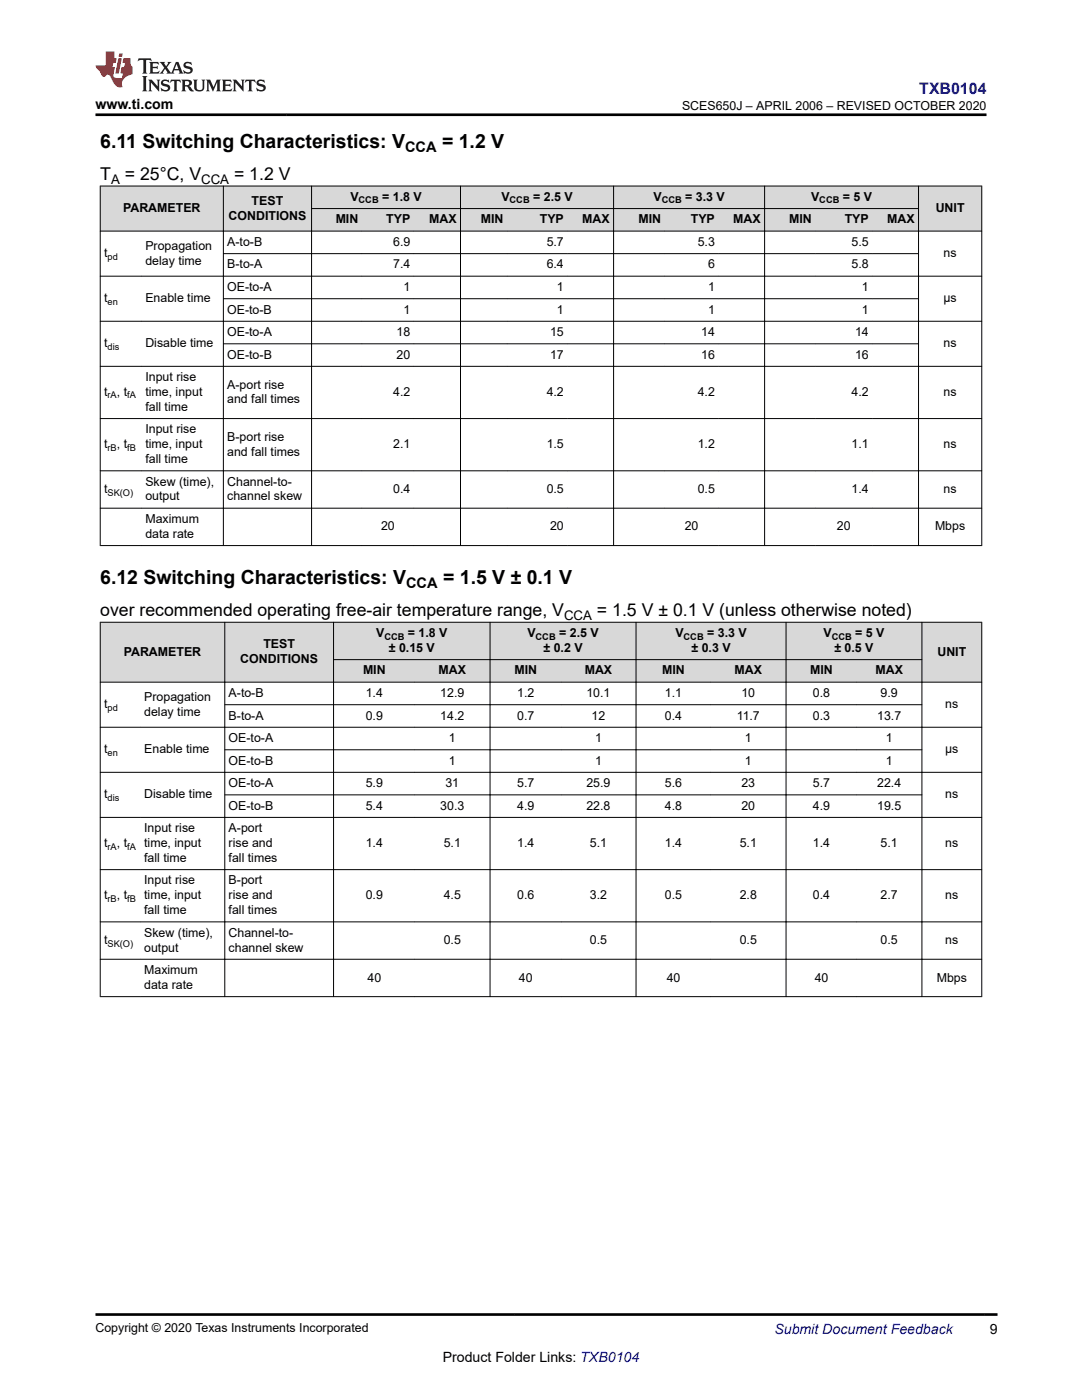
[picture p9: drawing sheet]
<svg xmlns="http://www.w3.org/2000/svg" width="216mm" height="279mm" viewBox="0 0 216 279" stroke-linecap="round" stroke-linejoin="round" font-family="sans-serif">
<g fill="#d8d8d8">
<path d="M20 37.1h175.9v4.5h-175.9z" fill-rule="evenodd"/>
<path d="M20 41.6h175.9v4.5h-175.9z" fill-rule="evenodd"/>
<path d="M20.1 37.2h24.4v8.9h-24.4z" fill-rule="evenodd"/>
<path d="M44.6 37.2h17.5v8.9h-17.5z" fill-rule="evenodd"/>
<path d="M62.2 37.2h29.6v4.4h-29.6z" fill-rule="evenodd"/>
<path d="M91.9 37.2h30.5v4.4h-30.5z" fill-rule="evenodd"/>
<path d="M122.5 37.2h30v4.4h-30z" fill-rule="evenodd"/>
<path d="M152.6 37.2h30.6v4.4h-30.6z" fill-rule="evenodd"/>
<path d="M183.3 37.2h12.5v8.9h-12.5z" fill-rule="evenodd"/>
<path d="M62.2 41.7h10v4.4h-10z" fill-rule="evenodd"/>
<path d="M72.2 41.7h10.4v4.4h-10.4z" fill-rule="evenodd"/>
<path d="M82.6 41.7h9.2v4.4h-9.2z" fill-rule="evenodd"/>
<path d="M91.9 41.7h9.3v4.4h-9.3z" fill-rule="evenodd"/>
<path d="M101.2 41.7h12v4.4h-12z" fill-rule="evenodd"/>
<path d="M113.2 41.7h9.2v4.4h-9.2z" fill-rule="evenodd"/>
<path d="M122.5 41.7h10.1v4.4h-10.1z" fill-rule="evenodd"/>
<path d="M132.6 41.7h10.8v4.4h-10.8z" fill-rule="evenodd"/>
<path d="M143.4 41.7h9.1v4.4h-9.1z" fill-rule="evenodd"/>
<path d="M152.6 41.7h10.1v4.4h-10.1z" fill-rule="evenodd"/>
<path d="M162.7 41.7h11.4v4.4h-11.4z" fill-rule="evenodd"/>
<path d="M174.1 41.7h9.1v4.4h-9.1z" fill-rule="evenodd"/>
</g>
<g fill="none" stroke="#000" stroke-width=".2">
<path d="M19.9 37.1h176.1M20 37.1v71.8M44.6 37.1v71.8M62.2 37.1v71.8M91.9 37.1v71.8M122.4 37.1v71.8M152.6 37.1v71.8M183.3 37.1v71.8M195.9 37.1v71.8M19.9 46.1h176.1M19.9 55.1h176.1M44.5 50.6h138.8"/>
<path d="M44.5 59.6h138.8M62.1 41.6h121.2M19.9 64.1h176.1M19.9 73.1h176.1M44.5 68.6h138.8M19.9 83.5h176.1M19.9 94h176.1M19.9 101.4h176.1M19.9 108.9h176.1"/>
</g>
<g fill="#d8d8d8">
<path d="M20 124.2h175.9v7.4h-175.9z" fill-rule="evenodd"/>
<path d="M20 131.6h175.9v4.5h-175.9z" fill-rule="evenodd"/>
<path d="M20.1 124.2h24.7v11.9h-24.7z" fill-rule="evenodd"/>
<path d="M44.9 124.2h21.6v11.9h-21.6z" fill-rule="evenodd"/>
<path d="M66.6 124.2h31.1v7.4h-31.1z" fill-rule="evenodd"/>
<path d="M97.8 124.2h29v7.4h-29z" fill-rule="evenodd"/>
<path d="M127 124.2h29.8v7.4h-29.8z" fill-rule="evenodd"/>
<path d="M156.9 124.2h27v7.4h-27z" fill-rule="evenodd"/>
<path d="M184 124.2h11.8v11.9h-11.8z" fill-rule="evenodd"/>
<path d="M66.6 131.7h16.2v4.4h-16.2z" fill-rule="evenodd"/>
<path d="M82.8 131.7h14.9v4.4h-14.9z" fill-rule="evenodd"/>
<path d="M97.8 131.7h14.2v4.4h-14.2z" fill-rule="evenodd"/>
<path d="M112 131.7h14.8v4.4h-14.8z" fill-rule="evenodd"/>
<path d="M127 131.7h14.8v4.4h-14.8z" fill-rule="evenodd"/>
<path d="M141.8 131.7h15v4.4h-15z" fill-rule="evenodd"/>
<path d="M156.9 131.7h14.1v4.4h-14.1z" fill-rule="evenodd"/>
<path d="M171 131.7h12.9v4.4h-12.9z" fill-rule="evenodd"/>
</g>
<g fill="none" stroke="#000" stroke-width=".2">
<path d="M19.9 124.2h176.1M19.9 136.1h176.1M20 124.1v74.9M44.9 124.1v74.9M66.5 131.6h117.5M66.6 124.1v74.9M97.8 124.1v74.9M126.9 124.1v74.9M156.8 124.1v74.9M184 124.1v74.9M195.9 124.1v74.9M19.9 145.1h176.1"/>
<path d="M19.9 154.1h176.1M44.8 140.6h139.2M44.8 149.6h139.2M44.8 158.6h139.2M19.9 163.1h176.1M19.9 173.6h176.1M19.9 184h176.1M19.9 191.4h176.1M19.9 198.9h176.1"/>
</g>
<path d="M27.7 11.6l-.2 .6 .5-.2h.6v.1v2.2l-.2 .4h1l-.2-.4v-2.2v-.1h.5l.5 .2-.1-.6zM29.8 12.4l.2 .3v1.6l-.2 .4h1.9l.1-.6a1.08 1.08 0 0 1-1.3 .2v-.7h.6l.4 .2v-.7l-.4 .2h-.6v-.5l.2-.2a1 1 0 0 1 1 .3l-.1-.5zM31.8 12.4l1 1.1-1 1.2h.9l-.2-.2 .4-.8 .5 .8-.2 .2h1.6l-.2-.2 .1-.5h1l.1 .5-.1 .2h.9l-.2-.4-.8-1.9h-.5l-1 2.1-.8-1.1 .9-1h-.8l.2 .2-.5 .6-.3-.6 .1-.2zM35.2 12.8l.4 1h-.8zM36.8 12.5a.65 .65 0 0 0-.2 .7 .65 .65 0 0 0 .6 .5l.7 .1 .1 .3a.79 .79 0 0 1-.7 .4 .79 .79 0 0 1-.7-.5l.1 .7 .2-.1a.93 .93 0 0 0 1.1 0 .93 .93 0 0 0 .4-.9 1.46 1.46 0 0 0-1.2-.6l-.1-.3a1.09 1.09 0 0 1 1.2 .2l-.2-.6-.1 .1-.6-.2zM28.4 15.2l.2 .4v2.2l-.2 .4h1l-.2-.4v-2.2l.2-.4zM29.6 15.9l.2 .4v1.5l-.2 .4h.8l-.3-.4v-1.3l1.7 1.8v-2l.2-.4h-.8l.2 .2 .1 1.1-1.2-1.3zM32.3 16a.65 .65 0 0 0-.2 .8 .65 .65 0 0 0 .7 .4l.6 .2 .1 .2a.79 .79 0 0 1-.7 .4 .79 .79 0 0 1-.7-.5l.1 .7 .2-.1a.93 .93 0 0 0 1.1 .1 .93 .93 0 0 0 .4-1 1.46 1.46 0 0 0-1.2-.5l-.1-.4a1.09 1.09 0 0 1 1.2 .2l-.2-.6-.1 .1-.6-.1zM34.1 15.9l-.1 .6a.63 .63 0 0 1 .7-.3l.1 1.6-.3 .4h1l-.2-.4v-1.6a.66 .66 0 0 1 .8 .3l-.1-.6zM36.2 15.9l.2 .4v1.5l-.2 .4h.9l-.2-.2v-.7h.5l.1 .2a.79 .79 0 0 0 1.2 .6l-1-.9a.61 .61 0 0 0 .6-.6 .61 .61 0 0 0-.5-.7zM36.9 16.2h.2a.47 .47 0 0 1 .5 .1 .47 .47 0 0 1 .1 .5l-.2 .1-.6 .1zM38.5 15.9l.2 .2a2.27 2.27 0 0 0 .4 2 1.04 1.04 0 0 0 1.7-.7v-1.3l.2-.2h-.8l.2 .4v1.1a.6 .6 0 0 1-.6 .6 .6 .6 0 0 1-.6-.6v-1.1l.3-.4zM41.1 15.9l.2 .4v1.5l-.2 .4h.7l-.2-.4v-1.4l.9 1.9 .8-1.9v1.4l-.2 .4h1l-.3-.4v-1.5l.3-.4h-.8l-.7 1.5-.7-1.5zM44.3 15.9l.2 .4v1.5l-.2 .4h1.9l.1-.6a1.09 1.09 0 0 1-1.3 .2v-.7h.6l.4 .2v-.6l-.4 .2h-.6v-.6l.2-.1a1.01 1.01 0 0 1 1 .3l-.1-.6zM46.4 15.9l.3 .4v1.5l-.3 .4h.8l-.2-.4v-1.3l1.6 1.8v-2l.2-.4h-.7l.2 .2v1.1l-1.2-1.3zM49 15.9l-.1 .6a.63 .63 0 0 1 .8-.3v1.6l-.3 .4h1l-.2-.4v-1.6a.66 .66 0 0 1 .8 .3l-.1-.6zM51.4 16a.65 .65 0 0 0-.2 .8 .65 .65 0 0 0 .6 .4l.6 .2 .2 .2a.79 .79 0 0 1-.8 .4 .79 .79 0 0 1-.6-.5l.1 .7 .2-.1a.93 .93 0 0 0 1 .1 .93 .93 0 0 0 .5-1 1.46 1.46 0 0 0-1.3-.5l-.1-.4a1.09 1.09 0 0 1 1.3 .2l-.2-.6-.2 .1-.5-.1z" fill="#231f20"/>
<path d="M21.1 10.3v2.7h-2v.4l.9 1a.95 .95 0 0 0 .9 .9 .59 .59 0 0 1 .6-.4 .59 .59 0 0 1 .5 .3l.4 .8a1.59 1.59 0 0 0 2.1 1.4 1.61 1.61 0 0 1 1-2.3l1-.3-.1-1.5a1.59 1.59 0 0 1-.4-1.7h-1.4l-.2 .9h.5l-.1 .9h-.5l-.2 .9v.3l.4 .1-.2 .9h-.6a.73 .73 0 0 1-1.1-.7l.3-1.5h-.5l.2-.9h.5l.2-.9h-.5v-1.3zM23.6 11.6l-.6 3.1h.7l.6-3.1zM23.8 10.7l-.1 .6h.7l.1-.6z" fill="#ed1c24"/>
<path d="M19.1 22.9h177.8M19.1 262.3h180" fill="none" stroke="#000" stroke-width=".53"/>
<g font-size="3.9">
<text x="20" y="29.5">6.11 Switching Characteristics: V</text>
<text x="88.2" y="29.5">= 1.2 V</text>
<text x="20" y="116.6">6.12 Switching Characteristics: V</text>
<text x="88.4" y="116.6">= 1.5 V ± 0.1 V</text>
</g>
<g font-size="3.5">
<text x="20" y="36">T</text>
<text x="24.9" y="36">= 25°C, V</text>
<text x="46.7" y="36">= 1.2 V</text>
<text x="20" y="123">over recommended operating free-air temperature range, V</text>
<text x="119.1" y="123">= 1.5 V ± 0.1 V (unless otherwise noted)</text>
</g>
<text font-size="3.2" fill="#00f" x="183.4" y="18.7">TXB0104</text>
<g font-size="2.9">
<text x="80.8" y="30.3">CCA</text>
<text x="81" y="117.3">CCA</text>
</g>
<g font-size="2.8">
<text x="19.1" y="21.8">www.ti.com</text>
<text x="197.5" y="266.1">9</text>
<text x="88.3" y="271.7">Product Folder Links: TXB0104</text>
</g>
<text font-size="2.8" fill="#00f" x="154.5" y="266.2">Submit Document Feedback</text>
<g font-size="2.6">
<text x="22.2" y="36.7">A</text>
<text x="40.1" y="36.7">CCA</text>
<text x="112.6" y="123.7">CCA</text>
</g>
<g font-size="2.5">
<text x="136.1" y="21.9">SCES650J – APRIL 2006 – REVISED OCTOBER 2020</text>
<text x="50.2" y="40.9">TEST</text>
<text x="69.9" y="40.1">V</text>
<text x="76.3" y="40.1">= 1.8 V</text>
<text x="100" y="40.1">V</text>
<text x="106.4" y="40.1">= 2.5 V</text>
<text x="130.4" y="40.1">V</text>
<text x="136.7" y="40.1">= 3.3 V</text>
<text x="161.8" y="40.1">V</text>
<text x="168.2" y="40.1">= 5 V</text>
<text x="24.6" y="42.3">PARAMETER</text>
<text x="45.6" y="43.8">CONDITIONS</text>
<text x="67" y="44.6">MIN</text>
<text x="77.1" y="44.6">TYP</text>
<text x="85.6" y="44.6">MAX</text>
<text x="96" y="44.6">MIN</text>
<text x="107.7" y="44.6">TYP</text>
<text x="116.2" y="44.6">MAX</text>
<text x="127.4" y="44.6">MIN</text>
<text x="137.8" y="44.6">TYP</text>
<text x="146.3" y="44.6">MAX</text>
<text x="157.5" y="44.6">MIN</text>
<text x="168.6" y="44.6">TYP</text>
<text x="177" y="44.6">MAX</text>
<text x="186.7" y="42.3">UNIT</text>
<text x="20.8" y="51.3">t</text>
<text x="29" y="49.9">Propagation</text>
<text x="29" y="52.8">delay time</text>
<text x="45.3" y="49.1">A-to-B</text>
<text x="45.3" y="53.6">B-to-A</text>
<text x="78.5" y="49.1">6.9</text>
<text x="78.5" y="53.6">7.4</text>
<text x="109.1" y="49.1">5.7</text>
<text x="109.1" y="53.6">6.4</text>
<text x="139.2" y="49.1">5.3</text>
<text x="141.3" y="53.6">6</text>
<text x="169.9" y="49.1">5.5</text>
<text x="169.9" y="53.6">5.8</text>
<text x="188.3" y="51.3">ns</text>
<text x="45.3" y="58.1">OE-to-A</text>
<text x="80.5" y="58.1">1</text>
<text x="111.1" y="58.1">1</text>
<text x="141.3" y="58.1">1</text>
<text x="172" y="58.1">1</text>
<text x="20.8" y="60.3">t</text>
<text x="29" y="60.3">Enable time</text>
<text x="45.3" y="62.6">OE-to-B</text>
<text x="80.5" y="62.6">1</text>
<text x="111.1" y="62.6">1</text>
<text x="141.3" y="62.6">1</text>
<text x="172" y="62.6">1</text>
<text x="188.3" y="60.3">µs</text>
<text x="20.8" y="69.3">t</text>
<text x="29" y="69.3">Disable time</text>
<text x="45.3" y="71.6">OE-to-B</text>
<text x="45.3" y="67.1">OE-to-A</text>
<text x="79.1" y="71.6">20</text>
<text x="79.1" y="67.1">18</text>
<text x="109.8" y="67.1">15</text>
<text x="109.8" y="71.6">17</text>
<text x="139.9" y="67.1">14</text>
<text x="139.9" y="71.6">16</text>
<text x="170.6" y="67.1">14</text>
<text x="170.6" y="71.6">16</text>
<text x="188.3" y="69.3">ns</text>
<text x="29" y="76.1">Input rise</text>
<text x="45.3" y="77.6">A-port rise</text>
<text x="20.8" y="79">t</text>
<text x="23.3" y="79">, t</text>
<text x="29" y="79">time, input</text>
<text x="29" y="82">fall time</text>
<text x="45.3" y="80.5">and fall times</text>
<text x="78.5" y="79">4.2</text>
<text x="109.1" y="79">4.2</text>
<text x="139.2" y="79">4.2</text>
<text x="169.9" y="79">4.2</text>
<text x="188.3" y="79">ns</text>
<text x="20.8" y="89.5">t</text>
<text x="23.3" y="89.5">, t</text>
<text x="29" y="86.5">Input rise</text>
<text x="29" y="89.5">time, input</text>
<text x="45.3" y="88">B-port rise</text>
<text x="78.5" y="89.5">2.1</text>
<text x="109.1" y="89.5">1.5</text>
<text x="139.2" y="89.5">1.2</text>
<text x="169.9" y="89.5">1.1</text>
<text x="188.3" y="89.5">ns</text>
<text x="29" y="92.4">fall time</text>
<text x="45.3" y="90.9">and fall times</text>
<text x="20.8" y="98.4">t</text>
<text x="29" y="96.9">Skew (time),</text>
<text x="29" y="99.9">output</text>
<text x="45.3" y="96.9">Channel-to-</text>
<text x="45.3" y="99.9">channel skew</text>
<text x="78.5" y="98.4">0.4</text>
<text x="109.1" y="98.4">0.5</text>
<text x="139.2" y="98.4">0.5</text>
<text x="169.9" y="98.4">1.4</text>
<text x="188.3" y="98.4">ns</text>
<text x="29" y="104.4">Maximum</text>
<text x="29" y="107.3">data rate</text>
<text x="76" y="105.9">20</text>
<text x="109.8" y="105.9">20</text>
<text x="136.6" y="105.9">20</text>
<text x="167" y="105.9">20</text>
<text x="186.6" y="105.9">Mbps</text>
<text x="24.7" y="130.9">PARAMETER</text>
<text x="52.5" y="129.4">TEST</text>
<text x="75" y="127.1">V</text>
<text x="77.6" y="130.1">± 0.15 V</text>
<text x="81.4" y="127.1">= 1.8 V</text>
<text x="105.2" y="127.1">V</text>
<text x="108.4" y="130.1">± 0.2 V</text>
<text x="111.6" y="127.1">= 2.5 V</text>
<text x="134.8" y="127.1">V</text>
<text x="138" y="130.1">± 0.3 V</text>
<text x="141.1" y="127.1">= 3.3 V</text>
<text x="164.3" y="127.1">V</text>
<text x="166.5" y="130.1">± 0.5 V</text>
<text x="170.7" y="127.1">= 5 V</text>
<text x="187" y="130.9">UNIT</text>
<text x="48" y="132.4">CONDITIONS</text>
<text x="72.4" y="134.6">MIN</text>
<text x="87.5" y="134.6">MAX</text>
<text x="102.7" y="134.6">MIN</text>
<text x="116.7" y="134.6">MAX</text>
<text x="132.1" y="134.6">MIN</text>
<text x="146.6" y="134.6">MAX</text>
<text x="161.7" y="134.6">MIN</text>
<text x="174.7" y="134.6">MAX</text>
<text x="20.8" y="141.4">t</text>
<text x="28.8" y="139.9">Propagation</text>
<text x="28.8" y="142.8">delay time</text>
<text x="45.6" y="139.1">A-to-B</text>
<text x="45.6" y="143.6">B-to-A</text>
<text x="73" y="139.1">1.4</text>
<text x="73" y="143.6">0.9</text>
<text x="87.8" y="139.1">12.9</text>
<text x="87.8" y="143.6">14.2</text>
<text x="103.2" y="139.1">1.2</text>
<text x="103.2" y="143.6">0.7</text>
<text x="117" y="139.1">10.1</text>
<text x="118" y="143.6">12</text>
<text x="132.7" y="139.1">1.1</text>
<text x="132.7" y="143.6">0.4</text>
<text x="147" y="143.6">11.7</text>
<text x="147.9" y="139.1">10</text>
<text x="162.2" y="139.1">0.8</text>
<text x="162.2" y="143.6">0.3</text>
<text x="175" y="143.6">13.7</text>
<text x="175.7" y="139.1">9.9</text>
<text x="188.6" y="141.4">ns</text>
<text x="45.6" y="148.1">OE-to-A</text>
<text x="89.6" y="148.1">1</text>
<text x="118.7" y="148.1">1</text>
<text x="148.6" y="148.1">1</text>
<text x="176.7" y="148.1">1</text>
<text x="20.8" y="150.3">t</text>
<text x="28.8" y="150.3">Enable time</text>
<text x="45.6" y="152.6">OE-to-B</text>
<text x="89.6" y="152.6">1</text>
<text x="118.7" y="152.6">1</text>
<text x="148.6" y="152.6">1</text>
<text x="176.7" y="152.6">1</text>
<text x="188.6" y="150.3">µs</text>
<text x="20.8" y="159.3">t</text>
<text x="28.8" y="159.3">Disable time</text>
<text x="45.6" y="157.1">OE-to-A</text>
<text x="45.6" y="161.6">OE-to-B</text>
<text x="73" y="157.1">5.9</text>
<text x="73" y="161.6">5.4</text>
<text x="87.8" y="161.6">30.3</text>
<text x="88.9" y="157.1">31</text>
<text x="103.2" y="157.1">5.7</text>
<text x="103.2" y="161.6">4.9</text>
<text x="117" y="157.1">25.9</text>
<text x="117" y="161.6">22.8</text>
<text x="132.7" y="157.1">5.6</text>
<text x="132.7" y="161.6">4.8</text>
<text x="147.9" y="157.1">23</text>
<text x="147.9" y="161.6">20</text>
<text x="162.2" y="157.1">5.7</text>
<text x="162.2" y="161.6">4.9</text>
<text x="175" y="157.1">22.4</text>
<text x="175" y="161.6">19.5</text>
<text x="188.6" y="159.3">ns</text>
<text x="28.8" y="166.1">Input rise</text>
<text x="45.6" y="166.1">A-port</text>
<text x="20.8" y="169.1">t</text>
<text x="23.3" y="169.1">, t</text>
<text x="28.8" y="169.1">time, input</text>
<text x="28.8" y="172">fall time</text>
<text x="45.6" y="169.1">rise and</text>
<text x="45.6" y="172">fall times</text>
<text x="73" y="169.1">1.4</text>
<text x="88.5" y="169.1">5.1</text>
<text x="103.2" y="169.1">1.4</text>
<text x="117.7" y="169.1">5.1</text>
<text x="132.7" y="169.1">1.4</text>
<text x="147.6" y="169.1">5.1</text>
<text x="162.2" y="169.1">1.4</text>
<text x="175.7" y="169.1">5.1</text>
<text x="188.6" y="169.1">ns</text>
<text x="20.8" y="179.5">t</text>
<text x="23.3" y="179.5">, t</text>
<text x="28.8" y="176.5">Input rise</text>
<text x="28.8" y="179.5">time, input</text>
<text x="45.6" y="176.5">B-port</text>
<text x="45.6" y="179.5">rise and</text>
<text x="73" y="179.5">0.9</text>
<text x="88.5" y="179.5">4.5</text>
<text x="103.2" y="179.5">0.6</text>
<text x="117.7" y="179.5">3.2</text>
<text x="132.7" y="179.5">0.5</text>
<text x="147.6" y="179.5">2.8</text>
<text x="162.2" y="179.5">0.4</text>
<text x="175.7" y="179.5">2.7</text>
<text x="188.6" y="179.5">ns</text>
<text x="28.8" y="182.4">fall time</text>
<text x="45.6" y="182.4">fall times</text>
<text x="20.8" y="188.4">t</text>
<text x="28.8" y="186.9">Skew (time),</text>
<text x="28.8" y="189.9">output</text>
<text x="45.6" y="186.9">Channel-to-</text>
<text x="45.6" y="189.9">channel skew</text>
<text x="88.5" y="188.4">0.5</text>
<text x="117.7" y="188.4">0.5</text>
<text x="147.6" y="188.4">0.5</text>
<text x="175.7" y="188.4">0.5</text>
<text x="188.6" y="188.4">ns</text>
<text x="28.8" y="194.4">Maximum</text>
<text x="28.8" y="197.4">data rate</text>
<text x="73.3" y="195.9">40</text>
<text x="103.5" y="195.9">40</text>
<text x="133" y="195.9">40</text>
<text x="162.6" y="195.9">40</text>
<text x="186.9" y="195.9">Mbps</text>
<text x="19.1" y="265.9">Copyright © 2020 Texas Instruments Incorporated</text>
</g>
<g font-size="1.9">
<text x="71.6" y="40.6">CCB</text>
<text x="101.7" y="40.6">CCB</text>
<text x="132" y="40.6">CCB</text>
<text x="163.5" y="40.6">CCB</text>
<text x="21.5" y="51.8">pd</text>
<text x="21.5" y="60.8">en</text>
<text x="21.5" y="69.8">dis</text>
<text x="21.5" y="79.5">rA</text>
<text x="25.4" y="79.5">fA</text>
<text x="21.5" y="90">rB</text>
<text x="25.4" y="90">fB</text>
<text x="21.5" y="98.9">SK(O)</text>
<text x="76.7" y="127.6">CCB</text>
<text x="106.9" y="127.6">CCB</text>
<text x="136.4" y="127.6">CCB</text>
<text x="166" y="127.6">CCB</text>
<text x="21.5" y="141.8">pd</text>
<text x="21.5" y="150.8">en</text>
<text x="21.5" y="159.8">dis</text>
<text x="21.5" y="169.5">rA</text>
<text x="25.4" y="169.5">fA</text>
<text x="21.5" y="180">rB</text>
<text x="25.4" y="180">fB</text>
<text x="21.5" y="188.9">SK(O)</text>
</g>
</svg>
